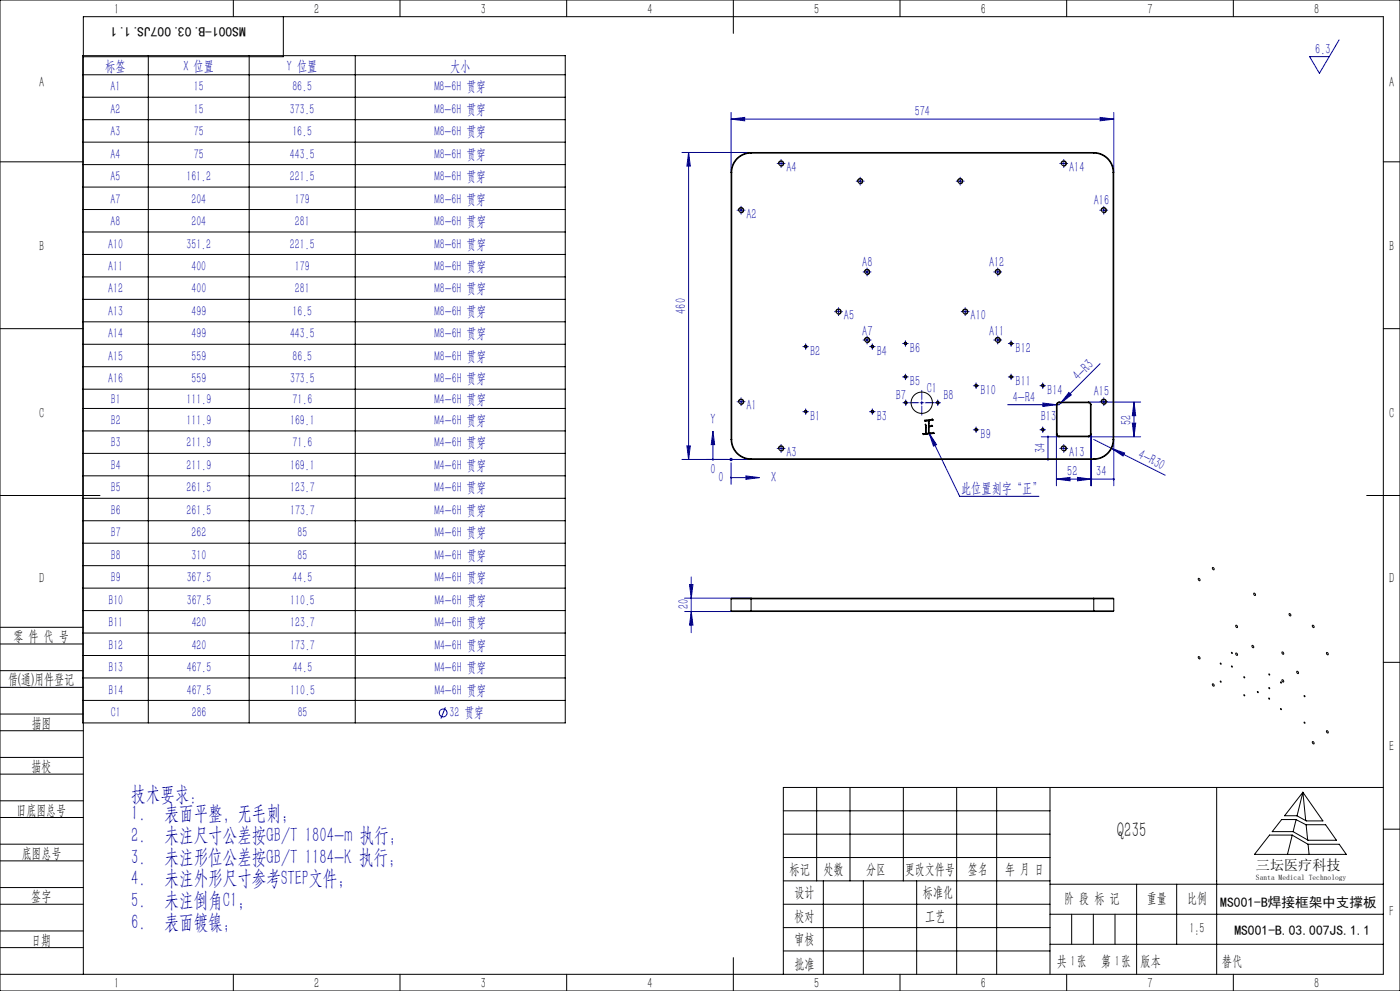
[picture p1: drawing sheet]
<svg xmlns="http://www.w3.org/2000/svg" width="420mm" height="297mm" viewBox="0 0 420 297" stroke-linecap="round" stroke-linejoin="round" font-family="sans-serif">
<g fill="none" stroke="#0000a0" stroke-width=".3">
<path d="M401.7 12l-5.9 10-2.9-5h5.9M219.3 35.7l4.1-.5v1zM219.3 33.7v18M219.3 35.7h114.8M330 35.2l4.1 .5-4.1 .5zM334.1 33.7v18M204.6 45.7h20.7M206.6 45.7l.5 4.1h-1zM206.6 45.7v92M233.8 49h1M234.3 48.5v1M257.6 54.3h1"/>
<path d="M258.1 53.8v1M287.6 54.3h1M288.1 53.8v1M318.6 49h1M319.1 48.5v1M221.8 63h1M222.3 62.5v1M330.6 63h1M331.1 62.5v1M251.1 93.4h1M251.6 92.9v1M259.6 81.5h1"/>
<path d="M260.1 81v1M289.1 93.4h1M289.6 92.9v1M298.8 81.5h1M299.3 81v1M222.3 119.9v1M241.2 103.9h1M241.7 103.4v1M259.6 101.9h1M260.1 101.4v1M261.2 103.9h1M261.7 103.4v1"/>
<path d="M271.1 113h1M271.1 103h1M271.6 102.5v1M271.6 112.5v1M292.3 115.6h1M292.8 115.1v1M298.8 101.9h1M299.3 101.4v1M302.8 113h1M302.8 103h1M303.3 102.5v1M303.3 112.5v1"/>
<path d="M312.3 115.6h1M312.8 115.1v1M320.7 117.6l.7 .7-3.3 2.6zM330 109l-12.3 12.3h-15.4M331.1 119.9v1M204.6 137.7h20.7M206.1 133.6h1l-.5 4.1zM213.9 129.2l.5 4.1h-1zM213.9 133.3v4.4M219 137.3l.7 .8M219.3 137.2v1M219.3 138.7v6.4"/>
<path d="M219.7 137.3l-.7 .8M221.8 120.4h1M233.8 134.4h1M234.3 133.9v1M241.2 123.4h1M241.7 122.9v1M261.2 123.4h1M261.7 122.9v1M271.2 120.7h1M271.7 120.2v1M276 120.7h1M276.5 120.2v1"/>
<path d="M278.7 129.8l9.2 19h23.8M278.7 129.8l2.3 3.5-1 .4zM280.8 120.7h1M281.3 120.2v1M292.3 128.8h1M292.8 128.3v1M312.3 128.8h1M312.4 130.9h5.3M312.8 128.3v1M312.8 120.8l4.1 .5-4.1 .5zM314.4 130.9v6.8M316.9 130.1v15.5"/>
<path d="M318.6 134.4h1M319.1 133.9v1M326.5 130.9h15.7M326.5 120.5h15.7M327.3 130.1v15.5M328.1 131.7l21.4 10.7M330.6 120.4h1M333.5 134.4l3.9 1.4-.5 .9zM334.1 131.7v13.9M339.7 126.8h1l-.5 4.1zM340.2 120.5l.5 4.1h-1zM340.2 120.5v10.4"/>
<path d="M219.3 143.1h4.5M223.8 142.6l4.1 .5-4.1 .6zM316.9 143.6l4.1-.5v1zM316.9 143.6h17.2M323.2 143.1l4.1 .5-4.1 .5zM205.4 179.3h19.9M206.9 175.2h1l-.5 4.1zM207.4 172.9v16.7M205.4 183.3h19.9M207.4 183.3l.5 4.1h-1zM133.6 212l-1.3 3.4"/>
<circle cx="132.9" cy="213.7" r="1.17"/>
</g>
<path d="M277.3 126l2.4-.4 .2 .2-1.2 .3 .1 .2-.1 1.4 .9-.2 .2 .2-1.1 .2v1.9l1.3-.2 .3 .3-3.2 .4-.2-.3 .8-.1-.1-2.8 .3 .4v2.4l.6-.1v-3.5a.58 .58 0 0 0-1-.1z" fill="none" stroke="#808080" stroke-width=".3"/>
<g fill="none" stroke="#000" stroke-width=".3">
<path d="M0 0h420v297h-420zM24.8 16.7h144.8v200h-144.8zM44.5 16.7v200M70 0v5M74.8 16.7v200M85 5v12h-60M106.6 16.7v200M120 0v5M170 0v5M220 0v10M270 0v5M320 0v5"/>
<path d="M370 0v5M24.8 29.1h144.8M24.8 35.9h144.8M24.8 22.4h144.8M0 48.5h25M24.8 42.6h144.8M24.8 49.3h144.8M24.8 56.1h144.8M233.6 49.2a.8 .8 0 0 1 .7-1 .8 .8 0 0 1 .8 .9 .8 .8 0 0 1-1 .7M257.3 54.5a.8 .8 0 0 1 .7-1 .8 .8 0 0 1 .9 .9 .8 .8 0 0 1-1.1 .7M287.3 54.5a.8 .8 0 0 1 .7-1 .8 .8 0 0 1 .9 .9 .8 .8 0 0 1-1.1 .7M318.4 49.2a.8 .8 0 0 1 .7-1 .8 .8 0 0 1 .8 .9 .8 .8 0 0 1-1 .7"/>
<path d="M415 48.5h5M24.8 62.8h144.8M24.8 69.5h144.8M24.8 76.3h144.8M221.6 63.2a.8 .8 0 0 1 .7-1 .8 .8 0 0 1 .8 .9 .8 .8 0 0 1-1 .7M330.4 63.2a.8 .8 0 0 1 .7-1 .8 .8 0 0 1 .8 .9 .8 .8 0 0 1-1 .7M0 98.5h25M24.8 83h144.8M24.8 89.7h144.8M24.8 96.4h144.8M250.8 93.6a.8 .8 0 0 1 .7-1 .8 .8 0 0 1 .9 .9 .8 .8 0 0 1-1.1 .7M259.4 81.7a.8 .8 0 0 1 .7-1 .8 .8 0 0 1 .8 .9 .8 .8 0 0 1-1 .7"/>
<path d="M288.8 93.6a.8 .8 0 0 1 .7-1 .8 .8 0 0 1 .9 .9 .8 .8 0 0 1-1.1 .7M298.6 81.7a.8 .8 0 0 1 .7-1 .8 .8 0 0 1 .8 .9 .8 .8 0 0 1-1 .7M415 98.5h5M24.8 103.2h144.8M24.8 109.9h144.8M24.8 116.6h144.8M241.3 104a.4 .4 0 0 1 .4-.5 .4 .4 0 0 1 .4 .4 .4 .4 0 0 1-.5 .4M259.4 102.1a.8 .8 0 0 1 .7-1 .8 .8 0 0 1 .8 .9 .8 .8 0 0 1-1 .7M261.3 104a.4 .4 0 0 1 .4-.5 .4 .4 0 0 1 .4 .4 .4 .4 0 0 1-.5 .4M271.2 113.1a.4 .4 0 0 1 .4-.5 .4 .4 0 0 1 .4 .4 .4 .4 0 0 1-.5 .3M271.2 103.1a.4 .4 0 0 1 .4-.5 .4 .4 0 0 1 .4 .4 .4 .4 0 0 1-.5 .3M292.4 115.7a.4 .4 0 0 1 .4-.5 .4 .4 0 0 1 .4 .4 .4 .4 0 0 1-.5 .4"/>
<path d="M298.6 102.1a.8 .8 0 0 1 .7-1 .8 .8 0 0 1 .8 .9 .8 .8 0 0 1-1 .7M302.9 113.1a.4 .4 0 0 1 .4-.5 .4 .4 0 0 1 .4 .4 .4 .4 0 0 1-.5 .3M302.9 103.1a.4 .4 0 0 1 .4-.5 .4 .4 0 0 1 .4 .4 .4 .4 0 0 1-.5 .3M312.4 115.7a.4 .4 0 0 1 .4-.5 .4 .4 0 0 1 .4 .4 .4 .4 0 0 1-.5 .4M24.8 122.4h144.8M24.8 129.1h144.8M24.8 135.9h144.8M221.6 120.6a.8 .8 0 0 1 .7-1 .8 .8 0 0 1 .8 .9 .8 .8 0 0 1-1 .7M233.6 134.6a.8 .8 0 0 1 .7-1 .8 .8 0 0 1 .8 .9 .8 .8 0 0 1-1 .7M241.3 123.5a.4 .4 0 0 1 .4-.5 .4 .4 0 0 1 .4 .4 .4 .4 0 0 1-.5 .4M261.3 123.5a.4 .4 0 0 1 .4-.5 .4 .4 0 0 1 .4 .4 .4 .4 0 0 1-.5 .4M271.3 120.8a.4 .4 0 0 1 .4-.5 .4 .4 0 0 1 .4 .4 .4 .4 0 0 1-.5 .4"/>
<path d="M280.9 120.8a.4 .4 0 0 1 .4-.5 .4 .4 0 0 1 .4 .4 .4 .4 0 0 1-.5 .4M292.4 128.9a.4 .4 0 0 1 .4-.5 .4 .4 0 0 1 .4 .4 .4 .4 0 0 1-.5 .4M312.4 128.9a.4 .4 0 0 1 .4-.5 .4 .4 0 0 1 .4 .4 .4 .4 0 0 1-.5 .4M318.4 134.6a.8 .8 0 0 1 .7-1 .8 .8 0 0 1 .8 .9 .8 .8 0 0 1-1 .7M330.4 120.6a.8 .8 0 0 1 .7-1 .8 .8 0 0 1 .8 .9 .8 .8 0 0 1-1 .7M0 148.5h30M24.8 142.6h144.8M24.8 149.3h144.8M24.8 156.1h144.8M410 148.5h10M24.8 162.8h144.8M24.8 169.5h144.8"/>
<path d="M24.8 176.3h144.8M359.5 173.4a.33 .33 0 0 1 .6 .2 .33 .33 0 0 1-.5 .3zM363.8 170.1a.33 .33 0 0 1 .5 .2 .33 .33 0 0 1-.4 .3zM376.2 177.8a.33 .33 0 0 1 .5 .2 .33 .33 0 0 1-.4 .3zM0 193h25M0 188h25M24.8 183h144.8M24.8 189.7h144.8M24.8 196.5h144.8M359.5 196.8a.33 .33 0 0 1 .6 .2 .33 .33 0 0 1-.5 .3zM366.1 198.7l.2 .4zM369.5 199.6l.2 .3z"/>
<path d="M369.5 195.5l.2 .4zM370.8 195.7a.33 .33 0 0 1 .5 .2 .33 .33 0 0 1-.4 .4zM370.8 187.4a.33 .33 0 0 1 .5 .2 .33 .33 0 0 1-.4 .4zM375.6 193.4a.33 .33 0 0 1 .6 .2 .33 .33 0 0 1-.5 .4zM384.6 195.4a.33 .33 0 0 1 .6 .2 .33 .33 0 0 1-.5 .4zM386.8 183.9a.33 .33 0 0 1 .5 .2 .33 .33 0 0 1-.4 .4zM393.7 187.4a.33 .33 0 0 1 .6 .2 .33 .33 0 0 1-.5 .4zM398 195.6a.33 .33 0 0 1 .5 .2 .33 .33 0 0 1-.4 .3zM415 198.5h5M0 206h25M0 201h25M0 219h25"/>
<path d="M0 214h25M24.8 203.2h144.8M24.8 209.9h144.8M363.8 205a.33 .33 0 0 1 .5 .2 .33 .33 0 0 1-.4 .3zM366.1 204.1l.2 .4zM373.2 208.2l.2 .4zM373.2 202.8l.2 .4zM377.2 207.2l.2 .4zM380.6 209.2l.2 .4zM380.7 206.1l.2 .3zM380.7 202l.2 .3zM384.2 212.3l.2 .4z"/>
<path d="M384.2 204.4l.2 .3zM384.6 203.7a.33 .33 0 0 1 .6 .2 .33 .33 0 0 1-.5 .4zM389.1 201.2a.33 .33 0 0 1 .5 .2 .33 .33 0 0 1-.4 .4zM391.3 216.4l.1 .4zM391.3 208.5l.1 .3zM398 219a.33 .33 0 0 1 .5 .2 .33 .33 0 0 1-.4 .4zM0 232h25M0 227h25M0 240h25M245 236v28M255 236v28M271 236v28"/>
<path d="M287 236v56M299 236v56M315 236v56M365 236v56M390.9 237.4l6 8.6h-5l-2.9-1.5h-3.6zM390.9 237.4l-1.8 7.1M390.9 237.4l.8 8.5M393.7 222.3a.33 .33 0 0 1 .6 .2 .33 .33 0 0 1-.5 .3zM415 236h-180v56M0 245h25M0 258h25M0 253h25"/>
<path d="M235 243h80M235 250h80M235 257h80M387.6 250.3h-6.7l-4.5 5.8h27.5l-2.1-3.1h-9.4M387.6 250.3l4.8 2.7M387.7 250.3l-1.5 5.8M388.8 245.6h-4.3l-2.8 3.6h6.2M388.8 245.6l3 1.6M388.8 245.6l-.9 3.6M391.8 247.2h5.9l3.2 4.6h-8.5l-4.5-2.6M391.8 247.2l.5 4.5M392.4 253l.3 3.1"/>
<path d="M415 248.5h5M0 271h25M0 266h25M0 279h25M235 271h80M235 264h80M235 278h80M247 264v28M259 264v28M275 264v28M315 274h100M315 265h100"/>
<path d="M321.5 274v9M328 274v9M334.5 274v9M341 265v27M353 265v18M0 284h25M0 292h415v-287h-390v287M70 292v5M120 292v5M170 292v5M220 287v10M235 285h80"/>
<path d="M270 292v5M315 283h100M320 292v5M370 292v5"/>
</g>
<g fill="none" stroke="#0000a0" stroke-width=".3" stroke-dasharray="30.5 1.3 1.3 1.3">
<path d="M233.3 49h-.2M234.3 48v-.2M234.3 50v.2M235.3 49h.2M257.1 54.3h-.2M258.1 53.3v-.2M258.1 55.3v.2M259.1 54.3h.1M287.1 54.3h-.2M288.1 53.3v-.2M288.1 55.3v.2M289.1 54.3h.1"/>
<path d="M318.1 49h-.2M319.1 48v-.2M319.1 50v.2M320.1 49h.2M221.3 63h-.2M222.3 62v-.2M222.3 64v.2M223.3 63h.2M330.1 63h-.2M331.1 62v-.2M331.1 64v.2M332.1 63h.2"/>
<path d="M250.6 93.4h-.2M251.6 92.4v-.2M251.6 94.4v.2M252.6 93.4h.1M259.1 81.5h-.2M260.1 80.5v-.2M260.1 82.5v.2M261.1 81.5h.2M288.6 93.4h-.2M289.6 92.4v-.2M289.6 94.4v.2M290.6 93.4h.1"/>
<path d="M298.3 81.5h-.2M299.3 80.5v-.2M299.3 82.5v.2M300.3 81.5h.2M222.3 119.4v-.2M241.2 103.9h-.3M241.7 103.4v-.4M241.7 104.4v.3M242.2 103.9h.3M259.1 101.9h-.2M260.1 100.9v-.2M260.1 102.9v.2"/>
<path d="M261.1 101.9h.2M261.2 103.9h-.3M261.7 103.4v-.4M261.7 104.4v.3M262.2 103.9h.3M271.1 113h-.3M271.1 103h-.3M271.6 112.5v-.4M271.6 113.5v.3M271.6 102.5v-.4M271.6 103.5v.3M272.1 113h.4"/>
<path d="M272.1 103h.4M276.5 119.7v-2.7M292.3 115.6h-.3M292.8 115.1v-.3M292.8 116.1v.3M293.3 115.6h.4M298.3 101.9h-.2M299.3 100.9v-.2M299.3 102.9v.2M300.3 101.9h.2M302.8 113h-.3M302.8 103h-.3"/>
<path d="M303.3 112.5v-.4M303.3 113.5v.3M303.3 102.5v-.4M303.3 103.5v.3M303.8 113h.4M303.8 103h.4M312.3 115.6h-.3M312.8 115.1v-.3M312.8 116.1v.3M313.3 115.6h.4M331.1 119.4v-.2M221.3 120.4h-.2"/>
<path d="M222.3 121.4v.2M223.3 120.4h.2M233.3 134.4h-.2M234.3 133.4v-.2M234.3 135.4v.2M235.3 134.4h.2M241.2 123.4h-.3M241.7 122.9v-.4M241.7 123.9v.3M242.2 123.4h.3M261.2 123.4h-.3M261.7 122.9v-.4"/>
<path d="M261.7 123.9v.3M262.2 123.4h.3M271.2 120.7h-.3M271.7 120.2v-.3M271.7 121.2v.3M272.2 120.7h.4M275.5 120.7h-2.7M276.5 121.7v2.7M277.5 120.7h2.7M280.8 120.7h-.3M281.3 120.2v-.3M281.3 121.2v.3"/>
<path d="M281.8 120.7h.4M292.3 128.8h-.3M292.8 128.3v-.3M292.8 129.3v.3M293.3 128.8h.4M312.3 128.8h-.3M312.8 128.3v-.3M312.8 129.3v.3M313.3 128.8h.4M318.1 134.4h-.2M319.1 133.4v-.2M319.1 135.4v.2"/>
<path d="M320.1 134.4h.2M330.1 120.4h-.2M331.1 121.4v.2M332.1 120.4h.2"/>
</g>
<g fill="#0000a0">
<path d="M312.8 120.8l4.1 .5-4.1 .5z"/>
<path d="M320.7 117.6l.7 .7-3.3 2.6z"/>
<path d="M333.5 134.4l3.9 1.4-.5 .9z"/>
<path d="M219.3 35.7l4.1-.5v1zM330 35.2l4.1 .5-4.1 .5zM327.1 143.4l-.1 .2h.3h-.3a.34 .34 0 0 0 .4 .3 .34 .34 0 0 0 .2-.5 .34 .34 0 0 0-.5 0zM333.9 143.3a.34 .34 0 0 0 .1 .6 .34 .34 0 0 0 .5-.3h-.4h.4l-.2-.3zM316.9 143.6l4.1-.5v1zM323.2 143.1l4.1 .5-4.1 .5z"/>
<path d="M206.6 45.7l.5 4.1h-1zM206.1 133.6h1l-.5 4.1zM314.2 130.7a.34 .34 0 0 0 0 .5 .34 .34 0 0 0 .5-.2 .34 .34 0 0 0-.3-.4v.3v-.3zM314.1 137.5v.4l.3 .1v-.3v.3a.34 .34 0 0 0 .3-.4 .34 .34 0 0 0-.6-.1zM340.2 120.5l.5 4.1h-1zM339.7 126.8h1l-.5 4.1zM206.9 175.2h1l-.5 4.1zM207.4 183.3l.5 4.1h-1z"/>
<path d="M278.7 129.8l2.3 3.5-1 .4zM223.8 142.6l4.1 .5-4.1 .6zM213.9 129.2l.5 4.1h-1zM219.1 142.9l-.1 .2h.3h-.3a.33 .33 0 0 0 .4 .4 .33 .33 0 0 0 .2-.5 .33 .33 0 0 0-.5-.1zM213.6 137.5l-.1 .2h.4h-.4a.33 .33 0 0 0 .5 .3 .33 .33 0 0 0 .2-.5 .33 .33 0 0 0-.6 0z"/>
</g>
<g fill="none" stroke="#000" stroke-width=".3">
<path d="M219.3 51.7h.2M219.3 51.7v80M219.5 51.7v80M225.3 45.9a5.8 5.8 0 0 0-5.8 5.8M225.3 45.7a6 6 0 0 0-6 6M225.3 45.9h102.8M225.3 45.7v.2M225.3 45.7h102.8M328.1 45.9a5.8 5.8 0 0 1 5.8 5.8M328.1 45.7a6 6 0 0 1 6 6M328.1 45.7v.2M333.9 51.7v80"/>
<path d="M333.9 51.7h.2M334.1 51.7v80M219.3 131.7a6 6 0 0 0 6 6M219.3 131.7h.2M219.5 131.7a5.8 5.8 0 0 0 5.8 5.8M225.3 137.5h102.8M225.3 137.5v.2M225.3 137.7h102.8M277.3 126l2.4-.4 .2 .3-1.2 .2 .1 .2-.1 1.4 .9-.2 .2 .2-1.1 .2v1.9l1.3-.2 .3 .3-2.4 .2a.62 .62 0 0 1-1-.1l.8-.1-.1-2.8 .3 .4v2.4l.6-.1v-3.7l-1 .1zM316.9 130.1a.8 .8 0 0 0 .8 .8M316.9 121.3h.2M316.9 130.1h.2"/>
<path d="M316.9 121.3v8.8M317.1 130.1l.2 .4 .4 .2M317.1 121.3v8.8M317.7 120.5a.8 .8 0 0 0-.8 .8M317.7 120.5v.2M317.7 120.7l-.4 .2-.2 .4M317.7 130.7v.2M317.7 130.9h8.8M317.7 120.5h8.8M317.7 120.7h8.8M317.7 130.7h8.8M326.5 120.5a.8 .8 0 0 1 .8 .8"/>
<path d="M326.5 120.7l.4 .2 .2 .4M326.5 120.5v.2M326.5 130.7v.2M327.1 121.3h.2M327.1 130.1l-.2 .4-.4 .2M327.1 130.1h.2M327.1 121.3v8.8M327.3 130.1a.8 .8 0 0 1-.8 .8M327.3 121.3v8.8M328.1 137.5v.2M333.9 131.7a5.8 5.8 0 0 1-5.8 5.8M333.9 131.7h.2"/>
<path d="M334.1 131.7a6 6 0 0 1-6 6M219.3 179.5h114.8M219.3 179.5v3.6M225.3 179.3h-5.8l-.2 .2M225.3 179.3v4M225.3 179.3h102.8M328.1 179.3h5.8l.2 .2M328.1 179.3v4M334.1 179.5v3.6M219.3 183.1h114.8M219.3 183.1l.2 .2h5.8M225.3 183.3h102.8"/>
<path d="M277.9 183.3h.1M334.1 183.1l-.2 .2h-5.8"/>
<circle cx="234.3" cy="49" r=".68"/>
<circle cx="258.1" cy="54.3" r=".68"/>
<circle cx="288.1" cy="54.3" r=".68"/>
<circle cx="319.1" cy="49" r=".68"/>
<circle cx="222.3" cy="63" r=".68"/>
<circle cx="331.1" cy="63" r=".68"/>
<circle cx="251.6" cy="93.4" r=".68"/>
<circle cx="260.1" cy="81.5" r=".68"/>
<circle cx="289.6" cy="93.4" r=".68"/>
<circle cx="299.3" cy="81.5" r=".68"/>
<circle cx="241.7" cy="103.9" r=".33"/>
<circle cx="260.1" cy="101.9" r=".68"/>
<circle cx="261.7" cy="103.9" r=".33"/>
<circle cx="271.6" cy="103" r=".33"/>
<circle cx="271.6" cy="113" r=".33"/>
<circle cx="292.8" cy="115.6" r=".33"/>
<circle cx="299.3" cy="101.9" r=".68"/>
<circle cx="303.3" cy="103" r=".33"/>
<circle cx="303.3" cy="113" r=".33"/>
<circle cx="312.8" cy="115.6" r=".33"/>
<circle cx="222.3" cy="120.4" r=".68"/>
<circle cx="234.3" cy="134.4" r=".68"/>
<circle cx="241.7" cy="123.4" r=".33"/>
<circle cx="261.7" cy="123.4" r=".33"/>
<circle cx="271.7" cy="120.7" r=".33"/>
<circle cx="276.5" cy="120.7" r="3.2"/>
<circle cx="281.3" cy="120.7" r=".33"/>
<circle cx="292.8" cy="128.8" r=".33"/>
<circle cx="312.8" cy="128.8" r=".33"/>
<circle cx="319.1" cy="134.4" r=".68"/>
<circle cx="331.1" cy="120.4" r=".68"/>
</g>
<g font-size="6.3" fill="#0000a0">
<text x="39.4" y="245.8">1.</text>
<text x="39.4" y="240">技术要求：</text>
<text x="49.4" y="245.8">表面平整，无毛刺；</text>
<text x="39.4" y="252.3">2.</text>
<text x="49.4" y="252.3">未注尺寸公差按GB/T 1804-m 执行；</text>
<text x="39.4" y="258.8">3.</text>
<text x="49.4" y="258.8">未注形位公差按GB/T 1184-K 执行；</text>
<text x="39.4" y="265.3">4.</text>
<text x="49.4" y="265.3">未注外形尺寸参考STEP文件；</text>
<text x="39.4" y="271.8">5.</text>
<text x="49.4" y="271.8">未注倒角C1；</text>
<text x="39.4" y="278.3">6.</text>
<text x="49.4" y="278.3">表面镀镍；</text>
</g>
<text font-size="6.3" x="335.1" y="250.8">Q235</text>
<g font-size="4.4">
<text x="34.2" y="4.2">1</text>
<text x="94.2" y="4.2">2</text>
<text x="144.2" y="4.2">3</text>
<text x="194.2" y="4.2">4</text>
<text x="244.2" y="4.2">5</text>
<text x="294.2" y="4.2">6</text>
<text x="344.2" y="4.2">7</text>
<text x="394.2" y="4.2">8</text>
<text x="11.7" y="25.9">A</text>
<text x="416.7" y="25.9">A</text>
<text x="11.7" y="75.2">B</text>
<text x="416.7" y="75.2">B</text>
<text x="11.7" y="125.2">C</text>
<text x="416.7" y="125.2">C</text>
<text x="11.7" y="174.8">D</text>
<text x="416.7" y="174.8">D</text>
<text x="4" y="192">零 件 代 号</text>
<text x="2.5" y="205.1">借(通)用件登记</text>
<text x="9.5" y="218.1">描图</text>
<text x="416.7" y="225.2">E</text>
<text x="9.5" y="231.1">描校</text>
<text x="5" y="244.2">旧底图总号</text>
<text x="6.5" y="257.2">底图总号</text>
<text x="236.9" y="261.9">标记</text>
<text x="247.1" y="261.9">处数</text>
<text x="259.9" y="261.9">分区</text>
<text x="271.5" y="261.9">更改文件号</text>
<text x="290.4" y="261.9">签名</text>
<text x="301.5" y="261.9">年 月 日</text>
<text x="238.3" y="268.9">设计</text>
<text x="276.9" y="268.9">标准化</text>
<text x="9.4" y="270.1">签字</text>
<text x="238.3" y="276">校对</text>
<text x="277.6" y="276">工艺</text>
<text x="319.3" y="270.7">阶 段 标 记</text>
<text x="344" y="270.7">重量</text>
<text x="356.1" y="270.7">比例</text>
<text x="416.8" y="274.4">F</text>
<text x="356.8" y="279.7">1:5</text>
<text x="9.4" y="283.2">日期</text>
<text x="238.4" y="283">审核</text>
<text x="238.3" y="290.4">批准</text>
<text x="317" y="289.4">共 张</text>
<text x="321.1" y="289.4">1</text>
<text x="330.3" y="289.4">第 张</text>
<text x="334.5" y="289.4">1</text>
<text x="342.1" y="289.4">版本</text>
<text x="34.2" y="296.2">1</text>
<text x="94.2" y="296.2">2</text>
<text x="144.2" y="296.2">3</text>
<text x="194.2" y="296.2">4</text>
<text x="244.2" y="296.2">5</text>
<text x="294.2" y="296.2">6</text>
<text x="344.2" y="296.2">7</text>
<text x="394.2" y="296.2">8</text>
</g>
<g font-size="4.4" fill="#0000a0">
<text x="394.6" y="16.1">6.3</text>
<text x="31.6" y="21.2">标签</text>
<text x="55" y="21.2">X 位置</text>
<text x="86.1" y="21.2">Y 位置</text>
<text x="135" y="21.2">大小</text>
<text x="274.4" y="34.8">574</text>
<text x="235.9" y="51.5">A4</text>
<text x="320.7" y="51.5">A14</text>
<text x="223.9" y="65.5">A2</text>
<text x="328.1" y="61.4">A16</text>
<text x="258.7" y="79.9">A8</text>
<text x="296.7" y="79.9">A12</text>
<text x="205.7" y="94" transform="rotate(-90 205.7 94)">460</text>
<text x="253.2" y="95.9">A5</text>
<text x="291.2" y="95.9">A10</text>
<text x="258.7" y="100.7">A7</text>
<text x="296.7" y="100.7">A11</text>
<text x="243.1" y="106.6">B2</text>
<text x="263.1" y="106.6">B4</text>
<text x="273" y="105.7">B6</text>
<text x="304.7" y="105.7">B12</text>
<text x="268.8" y="119.9">B7</text>
<text x="273" y="115.7">B5</text>
<text x="278.1" y="117.8">C1</text>
<text x="283" y="119.9">B8</text>
<text x="294.2" y="118.4">B10</text>
<text x="304.7" y="115.7">B11</text>
<text x="314.2" y="118.4">B14</text>
<text x="323.6" y="114.3" transform="rotate(-45 323.6 114.3)">4-R3</text>
<text x="328.1" y="118.8">A15</text>
<text x="223.9" y="122.9">A1</text>
<text x="303.8" y="120.5">4-R4</text>
<text x="213.1" y="127">Y</text>
<text x="243.1" y="126.1">B1</text>
<text x="263.1" y="126.1">B3</text>
<text x="294.2" y="131.6">B9</text>
<text x="312.3" y="126.2">B13</text>
<text x="339.3" y="127.3" transform="rotate(-90 339.3 127.3)">52</text>
<text x="235.9" y="136.9">A3</text>
<text x="313.5" y="135.8" transform="rotate(-90 313.5 135.8)">34</text>
<text x="320.7" y="136.9">A13</text>
<text x="341.1" y="137.3" transform="rotate(27 341.1 137.3)">4-R30</text>
<text x="213.1" y="142">0</text>
<text x="320.2" y="142.7">52</text>
<text x="328.9" y="142.7">34</text>
<text x="215.6" y="144.5">0</text>
<text x="231.4" y="144.4">X</text>
<text x="288.3" y="147.7">此位置刻字“正”</text>
<text x="206.5" y="182.6" transform="rotate(-90 206.5 182.6)">20</text>
</g>
<text font-size="4.4" fill="#010000" x="366.6" y="289.4">替代</text>
<g font-size="4.2" fill="#0000a0">
<text x="33.2" y="27.4">A1</text>
<text x="58.1" y="27.4">15</text>
<text x="87.7" y="27.4">86.5</text>
<text x="130.3" y="27.4">M8-6H 贯穿</text>
<text x="33.2" y="34.1">A2</text>
<text x="58.1" y="34.1">15</text>
<text x="87" y="34.1">373.5</text>
<text x="130.3" y="34.1">M8-6H 贯穿</text>
<text x="33.2" y="40.8">A3</text>
<text x="58.1" y="40.8">75</text>
<text x="87.7" y="40.8">16.5</text>
<text x="130.3" y="40.8">M8-6H 贯穿</text>
<text x="33.2" y="47.6">A4</text>
<text x="58.2" y="47.6">75</text>
<text x="87" y="47.6">443.5</text>
<text x="130.3" y="47.6">M8-6H 贯穿</text>
<text x="33.2" y="54.3">A5</text>
<text x="55.9" y="54.3">161.2</text>
<text x="87" y="54.3">221.5</text>
<text x="130.3" y="54.3">M8-6H 贯穿</text>
<text x="33.2" y="61">A7</text>
<text x="57.4" y="61">204</text>
<text x="88.5" y="61">179</text>
<text x="130.3" y="61">M8-6H 贯穿</text>
<text x="33.2" y="67.7">A8</text>
<text x="57.4" y="67.7">204</text>
<text x="88.5" y="67.7">281</text>
<text x="130.3" y="67.7">M8-6H 贯穿</text>
<text x="32.5" y="74.5">A10</text>
<text x="55.9" y="74.5">351.2</text>
<text x="87" y="74.5">221.5</text>
<text x="130.3" y="74.5">M8-6H 贯穿</text>
<text x="32.5" y="81.2">A11</text>
<text x="57.4" y="81.2">400</text>
<text x="88.5" y="81.2">179</text>
<text x="130.4" y="81.2">M8-6H 贯穿</text>
<text x="32.5" y="87.9">A12</text>
<text x="57.4" y="87.9">400</text>
<text x="88.5" y="87.9">281</text>
<text x="130.4" y="87.9">M8-6H 贯穿</text>
<text x="32.5" y="94.7">A13</text>
<text x="57.4" y="94.7">499</text>
<text x="87.7" y="94.7">16.5</text>
<text x="130.4" y="94.7">M8-6H 贯穿</text>
<text x="32.5" y="101.4">A14</text>
<text x="57.4" y="101.4">499</text>
<text x="87" y="101.4">443.5</text>
<text x="130.4" y="101.4">M8-6H 贯穿</text>
<text x="32.5" y="108.1">A15</text>
<text x="57.5" y="108.1">559</text>
<text x="87.8" y="108.1">86.5</text>
<text x="130.4" y="108.1">M8-6H 贯穿</text>
<text x="32.5" y="114.9">A16</text>
<text x="57.5" y="114.9">559</text>
<text x="87" y="114.9">373.5</text>
<text x="130.4" y="114.9">M8-6H 贯穿</text>
<text x="33.2" y="121.1">B1</text>
<text x="56" y="121.1">111.9</text>
<text x="87.8" y="121.1">71.6</text>
<text x="130.4" y="121.1">M4-6H 贯穿</text>
<text x="33.2" y="127.4">B2</text>
<text x="56" y="127.4">111.9</text>
<text x="87" y="127.4">169.1</text>
<text x="130.4" y="127.4">M4-6H 贯穿</text>
<text x="33.2" y="134.1">B3</text>
<text x="56" y="134.1">211.9</text>
<text x="87.8" y="134.1">71.6</text>
<text x="130.4" y="134.1">M4-6H 贯穿</text>
<text x="33.2" y="140.8">B4</text>
<text x="56" y="140.8">211.9</text>
<text x="87" y="140.8">169.1</text>
<text x="130.4" y="140.8">M4-6H 贯穿</text>
<text x="33.2" y="147.6">B5</text>
<text x="56" y="147.6">261.5</text>
<text x="87" y="147.6">123.7</text>
<text x="130.4" y="147.6">M4-6H 贯穿</text>
<text x="33.2" y="154.3">B6</text>
<text x="56" y="154.3">261.5</text>
<text x="87" y="154.3">173.7</text>
<text x="130.4" y="154.3">M4-6H 贯穿</text>
<text x="33.3" y="161">B7</text>
<text x="57.5" y="161">262</text>
<text x="89.3" y="161">85</text>
<text x="130.4" y="161">M4-6H 贯穿</text>
<text x="33.3" y="167.8">B8</text>
<text x="57.5" y="167.8">310</text>
<text x="89.3" y="167.8">85</text>
<text x="130.4" y="167.8">M4-6H 贯穿</text>
<text x="33.3" y="174.5">B9</text>
<text x="56" y="174.5">367.5</text>
<text x="87.8" y="174.5">44.5</text>
<text x="130.4" y="174.5">M4-6H 贯穿</text>
<text x="32.5" y="181.2">B10</text>
<text x="56" y="181.2">367.5</text>
<text x="87.1" y="181.2">110.5</text>
<text x="130.4" y="181.2">M4-6H 贯穿</text>
<text x="32.5" y="188">B11</text>
<text x="57.5" y="188">420</text>
<text x="87.1" y="188">123.7</text>
<text x="130.4" y="188">M4-6H 贯穿</text>
<text x="32.5" y="194.7">B12</text>
<text x="57.5" y="194.7">420</text>
<text x="87.1" y="194.7">173.7</text>
<text x="130.4" y="194.7">M4-6H 贯穿</text>
<text x="32.5" y="201.4">B13</text>
<text x="56" y="201.4">467.5</text>
<text x="87.8" y="201.4">44.5</text>
<text x="130.4" y="201.4">M4-6H 贯穿</text>
<text x="32.5" y="208.1">B14</text>
<text x="56" y="208.1">467.5</text>
<text x="87.1" y="208.1">110.5</text>
<text x="130.4" y="208.1">M4-6H 贯穿</text>
<text x="33.3" y="214.9">C1</text>
<text x="57.5" y="214.9">286</text>
<text x="89.3" y="214.9">85</text>
<text x="134.9" y="214.9">32 贯穿</text>
</g>
<text font-size="4.2" x="376.8" y="260.7">三坛医疗科技</text>
<text font-size="4.1" fill="#010000" x="73.7" y="8" transform="rotate(-180 73.7 8)">MS001-B.03.007JS.1.1</text>
<g font-size="4.1">
<text x="366.1" y="271.9">MS001-B焊接框架中支撑板</text>
<text x="370.3" y="280.1">MS001-B.03.007JS.1.1</text>
</g>
<text font-size="2.3" x="376.8" y="263.6">Santa Medical Technology</text>
</svg>
